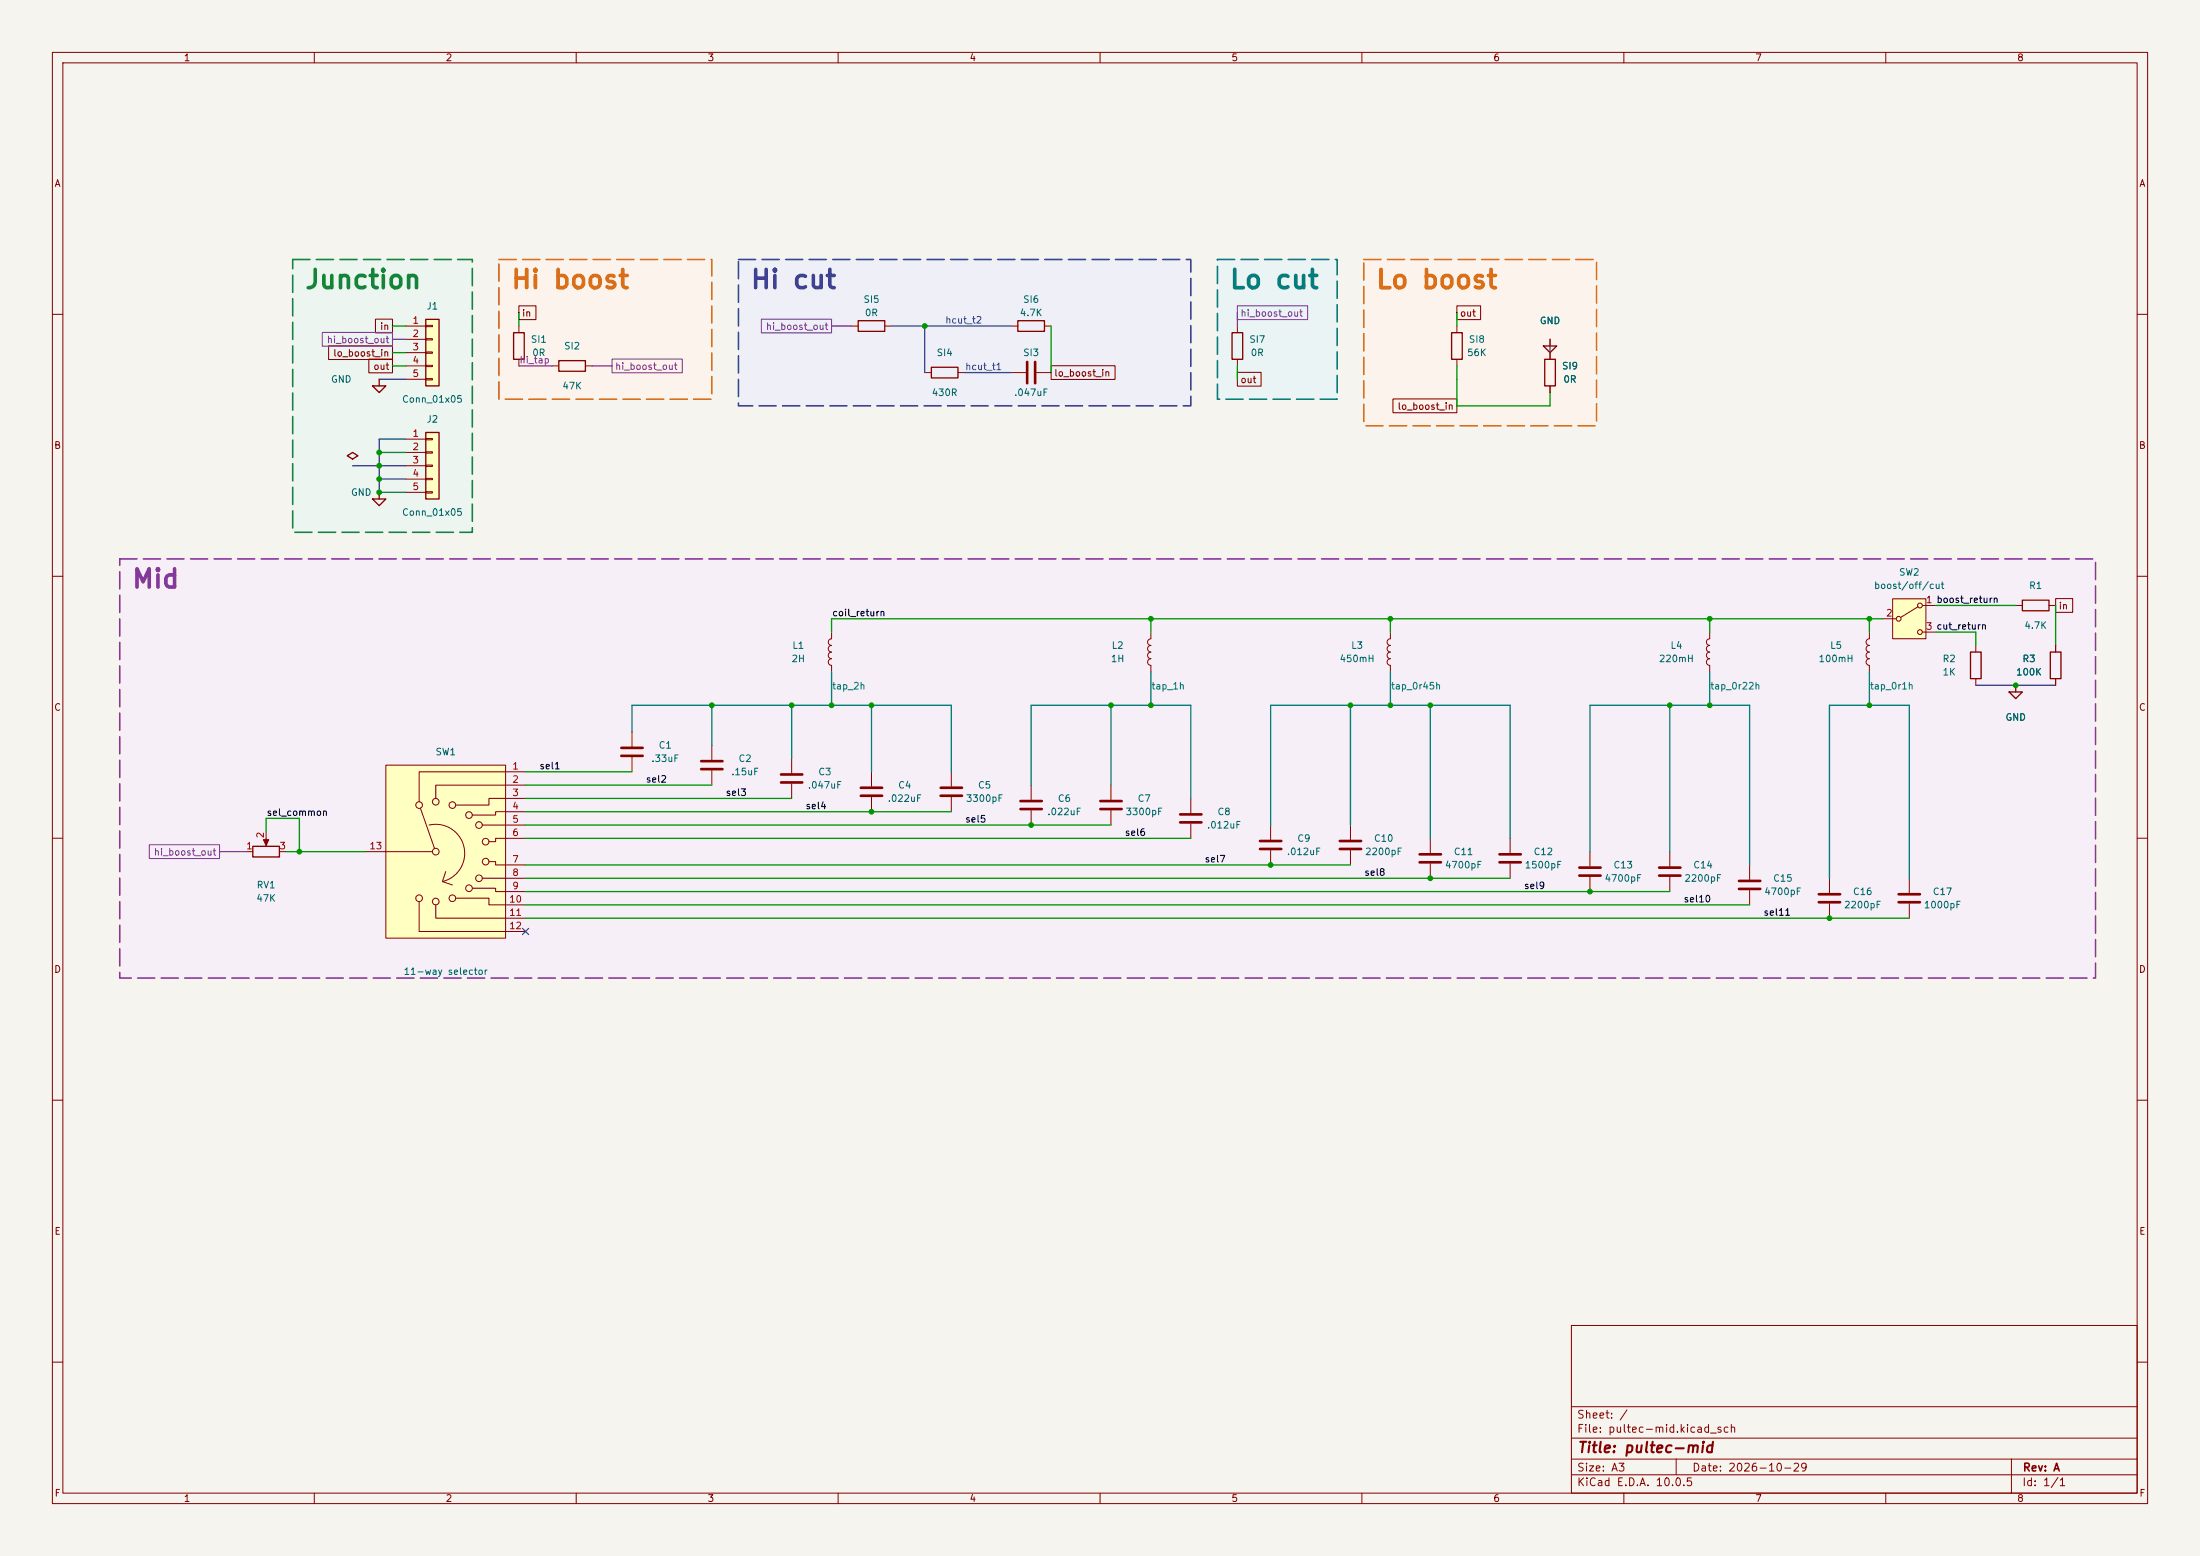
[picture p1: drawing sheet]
<svg xmlns="http://www.w3.org/2000/svg" width="420mm" height="297mm" viewBox="0 0 420 297" stroke-linecap="round" stroke-linejoin="round" font-family="sans-serif">
<path d="M0 0h420v297h-420z" fill="#f5f4ef" stroke="#f5f4ef" stroke-width=".19"/>
<g fill="none" stroke="#840000" stroke-width=".19">
<path d="M10 10h400v277h-400zM12 12h396v273h-396zM60 10v2M110 10v2M160 10v2M210 10v2M260 10v2M310 10v2M360 10v2M10 60h2M408 60h2M10 110h2"/>
<path d="M408 110h2M10 160h2M408 160h2M10 210h2M408 210h2M300 253h108v32h-108zM10 260h2M300 278.5h108M300 274.5h108M300 268.5h108M320 278.5v3M384 278.5v6.5"/>
<path d="M408 260h2M60 285v2M110 285v2M160 285v2M210 285v2M260 285v2M300 281.5h108M310 285v2M360 285v2"/>
</g>
<path d="M55.9 49.5h34.3v52.1h-34.3z" fill="#ecf5ef"/>
<path d="M95.2 49.5h40.7v26.7h-40.7z" fill="#fcf3ec"/>
<path d="M141 49.5h86.3v28h-86.3z" fill="#efeff8"/>
<path d="M22.9 106.7h377.1v80h-377.1z" fill="#f6eff7"/>
<path d="M260.3 49.5h44.5v31.8h-44.5z" fill="#fcf3ec"/>
<path d="M232.4 49.5h22.9v26.7h-22.9z" fill="#ebf4f5"/>
<path d="M164.3 150.4h4.1M164.3 151.9h4.1" fill="none" stroke="#840000" stroke-width=".51"/>
<path d="M166.4 147.3v2.8M166.4 152.1v2.8" fill="none" stroke="#840000" stroke-width=".19"/>
<path d="M81.3 61h2.5v12.7h-2.5z" fill="#ffffc2"/>
<path d="M81.3 61h2.5v12.7h-2.5z" fill="none" stroke="#840000" stroke-width=".25"/>
<path d="M77.5 62.2h3.8M77.5 64.8h3.8M77.5 67.3h3.8M77.5 69.9h3.8M77.5 72.4h3.8M81.3 62.1h1.2v.3h-1.2zM81.3 64.6h1.2v.3h-1.2zM81.3 67.2h1.2v.2h-1.2zM81.3 69.7h1.2v.3h-1.2zM81.3 72.3h1.2v.2h-1.2z" fill="none" stroke="#840000" stroke-width=".19"/>
<path d="M81.3 82.6h2.5v12.7h-2.5z" fill="#ffffc2"/>
<path d="M71.1 73.7h2.6l-1.3 1.2zM72.4 72.4v1.3M106.7 68.8h5.1v2.1h-5.1zM66.3 87l1-.6 1 .6-1 .6zM71.1 95.3h2.6l-1.3 1.2zM72.4 94v1.3M81.3 82.6h2.5v12.7h-2.5z" fill="none" stroke="#840000" stroke-width=".25"/>
<g fill="none" stroke="#840000" stroke-width=".19">
<path d="M105.4 69.9h1.3M111.8 69.9h1.2M77.5 83.8h3.8M77.5 86.4h3.8M77.5 88.9h3.8M77.5 91.4h3.8M77.5 94h3.8M81.3 83.7h1.2v.2h-1.2zM81.3 86.2h1.2v.3h-1.2zM81.3 88.8h1.2v.2h-1.2zM81.3 91.3h1.2v.3h-1.2zM81.3 93.9h1.2v.2h-1.2z"/>
<path d="M334 165.1v2.8M334 169.9v2.8"/>
</g>
<path d="M332 168.1h4M332 169.7h4" fill="none" stroke="#840000" stroke-width=".51"/>
<path d="M361.3 114.3h6.4v7.6h-6.4z" fill="#ffffc2"/>
<g fill="none" stroke="#840000" stroke-width=".19">
<path d="M359.4 118.1h2.5M361.3 114.3h6.4v7.6h-6.4zM366.1 115.8l-3.3 2.1M367 115.6h2.6M367 120.7h2.6"/>
<circle cx="362.5" cy="118.1" r=".46"/>
<circle cx="366.5" cy="115.6" r=".46"/>
<circle cx="366.5" cy="120.7" r=".46"/>
</g>
<path d="M73.7 146.1h22.8v33h-22.8z" fill="#ffffc2"/>
<g fill="none" stroke="#840000" stroke-width=".19">
<path d="M99.1 62.2v1.3M99.1 68.6v1.3M162.6 62.2h1.2M168.9 62.2h1.3M176.5 71.1h1.3M182.9 71.1h1.2M193 71.1h2.8M193 62.2h1.3M197.9 71.1h2.8M199.4 62.2h1.3M236.2 62.2v1.3M236.2 68.6v1.3"/>
<path d="M278.1 62.2v1.3M278.1 68.6v1.3M295.9 67.3v1.3M295.9 73.7v1.2M384.8 115.6h1.3M391.2 115.6h1.2M120.6 139.7v2.8M158.7 125.7a.63 .63 0 0 0-.6 .7 .63 .63 0 0 0 .6 .6v1.3M158.7 120.7v1.2a.64 .64 0 0 0-.6 .7 .64 .64 0 0 0 .6 .6 .64 .64 0 0 0-.6 .6 .64 .64 0 0 0 .6 .7 .63 .63 0 0 0-.6 .6 .63 .63 0 0 0 .6 .6M219.7 125.7a.63 .63 0 0 0-.6 .7 .63 .63 0 0 0 .6 .6v1.3M219.7 120.7v1.2a.64 .64 0 0 0-.6 .7 .64 .64 0 0 0 .6 .6 .64 .64 0 0 0-.6 .6 .64 .64 0 0 0 .6 .7 .63 .63 0 0 0-.6 .6 .63 .63 0 0 0 .6 .6M265.4 125.7a.63 .63 0 0 0-.6 .7 .63 .63 0 0 0 .6 .6v1.3"/>
<path d="M265.4 120.7v1.2a.64 .64 0 0 0-.6 .7 .64 .64 0 0 0 .6 .6 .64 .64 0 0 0-.6 .6 .64 .64 0 0 0 .6 .7 .63 .63 0 0 0-.6 .6 .63 .63 0 0 0 .6 .6M326.4 125.7a.63 .63 0 0 0-.6 .7 .63 .63 0 0 0 .6 .6v1.3M326.4 120.7v1.2a.64 .64 0 0 0-.6 .7 .64 .64 0 0 0 .6 .6 .64 .64 0 0 0-.6 .6 .64 .64 0 0 0 .6 .7 .63 .63 0 0 0-.6 .6 .63 .63 0 0 0 .6 .6M356.9 125.7a.63 .63 0 0 0-.7 .7 .63 .63 0 0 0 .7 .6v1.3M356.9 120.7v1.2a.64 .64 0 0 0-.7 .7 .64 .64 0 0 0 .7 .6 .64 .64 0 0 0-.7 .6 .64 .64 0 0 0 .7 .7 .63 .63 0 0 0-.7 .6 .63 .63 0 0 0 .7 .6M377.2 123.2v1.3M377.2 129.5v1.3M392.4 123.2v1.3M392.4 129.5v1.3M50.8 158.8v2.2M73.7 146.1h22.8v33h-22.8zM80.3 154.3l2.7 7.7"/>
<path d="M81.9 157.5a5.5 5.5 0 0 1 6.7 4.1 5.5 5.5 0 0 1-4.1 6.7M92.1 157.5h8.2M100.3 147.3h-20.3v5.7M100.3 149.9h-17.1v2.5M100.3 152.4h-7v1.3h-6.3M100.3 154.9h-5.7v.7h-4.4M120.6 144.5v2.8M135.9 142.2v2.8M135.9 147.1v2.8M151.1 144.8v2.8M151.1 149.6v2.8M181.6 147.3v2.8"/>
<path d="M181.6 152.1v2.8M196.8 149.9v2.8M196.8 154.7v2.8M212.1 149.9v2.8M212.1 154.7v2.8M227.3 152.4v2.8M227.3 157.2v2.8M242.6 157.5v2.8M257.8 157.5v2.8M47 162.6h1.3M53.3 162.6h1.3M69.8 162.6h12.7"/>
<path d="M80 172.1v5.7h20.3M83.2 172.7v2.6h17.1M84.5 168.3l1.9 .6M85.1 166.4l-.6 1.9M87 171.5h6.3v1.2h7M90.2 169.5h4.4v.7h5.7M92.1 167.6h8.2M93.3 164.5h1.3v.6h5.7M100.3 160h-5.7v.7h-1.3M242.6 162.3v2.8M257.8 162.3v2.8M273 160v2.8"/>
<path d="M273 164.8v2.8M288.3 160v2.8M288.3 164.8v2.8M303.5 162.6v2.8M303.5 167.4v2.8M318.8 162.6v2.8M318.8 167.4v2.8M349.2 167.6v2.8M349.2 172.5v2.8M364.5 167.6v2.8M364.5 172.5v2.8"/>
<circle cx="80" cy="153.7" r=".63"/>
<circle cx="83.2" cy="153" r=".63"/>
<circle cx="86.4" cy="153.7" r=".63"/>
<circle cx="89.5" cy="155.6" r=".63"/>
<circle cx="91.4" cy="157.5" r=".63"/>
<circle cx="80" cy="171.4" r=".63"/>
<circle cx="83.2" cy="162.6" r=".63"/>
<circle cx="83.2" cy="172.1" r=".63"/>
<circle cx="86.4" cy="171.4" r=".63"/>
<circle cx="89.5" cy="169.5" r=".63"/>
<circle cx="91.4" cy="167.6" r=".63"/>
<circle cx="92.7" cy="164.5" r=".63"/>
<circle cx="92.7" cy="160.7" r=".63"/>
</g>
<g fill="none" stroke="#840000" stroke-width=".25">
<path d="M98 63.5h2.1v5.1h-2.1zM163.8 61.2h5.1v2h-5.1zM177.8 70.1h5.1v2h-5.1zM194.3 61.2h5.1v2h-5.1zM235.2 63.5h2v5.1h-2zM277.1 63.5h2v5.1h-2zM294.6 66h2.6l-1.3 1.3zM294.9 68.6h2v5.1h-2zM295.9 64.8v1.2M386.1 114.6h5.1v2h-5.1zM376.2 124.5h2v5h-2zM383.5 132.1h2.6l-1.3 1.3z"/>
<path d="M384.8 130.8v1.3M391.4 124.5h2v5h-2zM48.3 161.5h5v2.1h-5z"/>
</g>
<g fill="none" stroke="#840000" stroke-width=".51">
<path d="M196.1 69.1v4.1M197.6 69.1v4.1M118.6 142.7h4.1M118.6 144.3h4.1M133.9 145.3h4M133.9 146.8h4M149.1 147.8h4.1M149.1 149.4h4.1M179.6 150.4h4M179.6 151.9h4M194.8 152.9h4.1M194.8 154.4h4.1"/>
<path d="M210.1 152.9h4M210.1 154.4h4M225.3 155.4h4.1M225.3 157h4.1M240.5 160.5h4.1M240.5 162.1h4.1M255.8 160.5h4M255.8 162.1h4M271 163.1h4.1M271 164.6h4.1M286.3 163.1h4M286.3 164.6h4"/>
<path d="M301.5 165.6h4.1M301.5 167.1h4.1M316.7 165.6h4.1M316.7 167.1h4.1M347.2 170.7h4.1M347.2 172.2h4.1M362.5 170.7h4M362.5 172.2h4"/>
</g>
<path d="M50.3 160.3h1l-.5 1.1z" fill="#840000" stroke="#840000" stroke-width=".19"/>
<path d="M236.2 58.4h13.4v2.6h-13.4zM61.5 63.5h13.4v2.6h-13.4zM116.8 68.5h13.5v2.7h-13.5zM145.3 60.9h13.4v2.6h-13.4zM28.5 161.2h13.4v2.7h-13.4z" fill="none" stroke="#8232aa" stroke-width=".2"/>
<path d="M99.1 58.4h3.2v2.6h-3.2zM278.1 58.4h4.6v2.6h-4.6zM62.7 66h12.2v2.6h-12.2zM70.4 68.5h4.5v2.7h-4.5zM71.7 60.9h3.2v2.6h-3.2zM200.7 69.8h12.2v2.6h-12.2zM236.2 71.1h4.5v2.6h-4.5zM265.9 76.2h12.2v2.6h-12.2zM392.4 114.3h3.3v2.6h-3.3z" fill="none" stroke="#840000" stroke-width=".2"/>
<path d="M72.4 72.4h5.1M295.9 64.8v2.5M67.3 88.9h10.2M72.4 86.4h5.1M72.4 91.4h5.1M77.5 83.8h-5.1v10.2h5.1M377.2 130.8h15.2" fill="none" stroke="#464646" stroke-width=".25"/>
<path d="M236.2 59.7v2.5M74.9 64.8h2.6M99.1 69.9h6.3M113 69.9h3.8M158.7 62.2h3.9M41.9 162.6h5.1" fill="none" stroke="#8232aa" stroke-width=".25"/>
<g fill="none" stroke="#009600" stroke-width=".25">
<path d="M99.1 59.7v2.5M278.1 59.7v2.5M74.9 62.2h2.6M74.9 67.3h2.6M74.9 69.9h2.6M200.7 62.2v8.9M236.2 69.9v2.5M278.1 69.9v7.6h17.8v-2.6M219.7 118.1v2.6M265.4 118.1v2.6M326.4 118.1v2.6M356.9 118.1v2.6"/>
<path d="M359.4 118.1h-200.7v2.6M369.6 115.6h15.2M392.4 115.6v7.6M369.6 120.7h7.6v2.5M50.8 158.8v-2.6h6.3v6.4M100.3 147.3h20.3M100.3 149.9h35.6M100.3 152.4h50.8M100.3 154.9h81.3M100.3 157.5h111.8M54.6 162.6h15.2M100.3 160h127"/>
<path d="M100.3 165.1h157.5M100.3 175.3h264.2M100.3 167.6h188M100.3 170.2h218.5M100.3 172.7h233.7"/>
</g>
<g fill="none" stroke="#008278" stroke-width=".25">
<path d="M120.6 139.7v-5.1h61v12.7M135.9 134.6v7.6M151.1 134.6v10.2M158.7 128.3v6.3M166.4 134.6v12.7M212.1 134.6v15.3M219.7 128.3v6.3M257.8 134.6v22.9M265.4 128.3v6.3M273 134.6v25.4M318.8 134.6v28M326.4 128.3v6.3"/>
<path d="M356.9 128.3v6.3M196.8 149.9v-15.3h30.5v17.8M242.6 157.5v-22.9h45.7v25.4M303.5 162.6v-28h30.5v30.5M349.2 167.6v-33h15.3v33"/>
</g>
<path d="M170.2 62.2h22.8M176.5 62.2v8.9M184.1 71.1h8.9" fill="none" stroke="#1e5ac8" stroke-width=".25"/>
<path d="M99.7 177.2l1.2 1.2M100.9 177.2l-1.2 1.2" fill="none" stroke="#000084" stroke-width=".19"/>
<path d="M55.9 49.5h34.3v52.1h-34.3z" fill="none" stroke="#14823c" stroke-width=".3" stroke-dasharray="3.3 1.2"/>
<path d="M95.2 49.5h40.7v26.7h-40.7zM260.3 49.5h44.5v31.8h-44.5z" fill="none" stroke="#dc6e14" stroke-width=".3" stroke-dasharray="3.3 1.2"/>
<path d="M141 49.5h86.3v28h-86.3z" fill="none" stroke="#3c3caa" stroke-width=".3" stroke-dasharray="3.3 1.2"/>
<path d="M22.9 106.7h377.1v80h-377.1z" fill="none" stroke="#8c32a0" stroke-width=".3" stroke-dasharray="3.3 1.2"/>
<path d="M232.4 49.5h22.9v26.7h-22.9z" fill="none" stroke="#007882" stroke-width=".3" stroke-dasharray="3.3 1.2"/>
<g fill="#009600" stroke="#009600" stroke-width=".19">
<circle cx="176.5" cy="62.2" r=".46"/>
<circle cx="242.6" cy="165.1" r=".46"/>
<circle cx="196.8" cy="157.5" r=".46"/>
<circle cx="166.4" cy="154.9" r=".46"/>
<circle cx="384.8" cy="130.8" r=".46"/>
<circle cx="349.2" cy="175.3" r=".46"/>
<circle cx="356.9" cy="134.6" r=".46"/>
<circle cx="326.4" cy="134.6" r=".46"/>
<circle cx="326.4" cy="118.1" r=".46"/>
<circle cx="356.9" cy="118.1" r=".46"/>
<circle cx="273" cy="167.6" r=".46"/>
<circle cx="303.5" cy="170.2" r=".46"/>
<circle cx="273" cy="134.6" r=".46"/>
<circle cx="265.4" cy="118.1" r=".46"/>
<circle cx="257.8" cy="134.6" r=".46"/>
<circle cx="265.4" cy="134.6" r=".46"/>
<circle cx="57.1" cy="162.6" r=".46"/>
<circle cx="135.9" cy="134.6" r=".46"/>
<circle cx="151.1" cy="134.6" r=".46"/>
<circle cx="158.7" cy="134.6" r=".46"/>
<circle cx="166.4" cy="134.6" r=".46"/>
<circle cx="212.1" cy="134.6" r=".46"/>
<circle cx="219.7" cy="118.1" r=".46"/>
<circle cx="219.7" cy="134.6" r=".46"/>
<circle cx="318.8" cy="134.6" r=".46"/>
<circle cx="72.4" cy="94" r=".46"/>
<circle cx="72.4" cy="91.4" r=".46"/>
<circle cx="72.4" cy="88.9" r=".46"/>
<circle cx="72.4" cy="86.4" r=".46"/>
</g>
<text font-size="3.5" fill="#14823c" x="58" y="56">Junction</text>
<g font-size="3.5" fill="#dc6e14">
<text x="97.4" y="56">Hi boost</text>
<text x="262.5" y="56">Lo boost</text>
</g>
<text font-size="3.5" fill="#3c3caa" x="143.1" y="56">Hi cut</text>
<text font-size="3.5" fill="#007882" x="234.5" y="56">Lo cut</text>
<text font-size="3.5" fill="#8c32a0" x="25" y="113.1">Mid</text>
<text font-size="2" fill="#840000" x="301" y="277.8">Title: pultec-mid</text>
<g font-size="1.5" fill="#840000">
<text x="300.9" y="273.8">File: pultec-mid.kicad_sch</text>
<text x="300.9" y="271.1">Sheet: /</text>
<text x="300.9" y="281.2">Size: A3</text>
<text x="322.9" y="281.2">Date: 2026-10-29</text>
<text x="386" y="281.2">Rev: A</text>
<text x="300.9" y="284">KiCad E.D.A. 10.0.5</text>
<text x="385.9" y="284">Id: 1/1</text>
</g>
<g font-size="1.3" fill="#840000">
<text x="35" y="12">1</text>
<text x="85" y="12">2</text>
<text x="135" y="12">3</text>
<text x="185" y="12">4</text>
<text x="235" y="12">5</text>
<text x="285" y="12">6</text>
<text x="335" y="12">7</text>
<text x="385" y="12">8</text>
<text x="10.3" y="36">A</text>
<text x="408.3" y="36">A</text>
<text x="72.4" y="63.3">in</text>
<text x="99.5" y="60.7">in</text>
<text x="278.6" y="60.7">out</text>
<text x="63.5" y="68.4">lo_boost_in</text>
<text x="71.2" y="70.9">out</text>
<text x="201.1" y="72.2">lo_boost_in</text>
<text x="236.7" y="73.4">out</text>
<text x="266.7" y="78.5">lo_boost_in</text>
<text x="10.2" y="86">B</text>
<text x="408.2" y="86">B</text>
<text x="392.9" y="116.6">in</text>
<text x="10.2" y="136">C</text>
<text x="408.2" y="136">C</text>
<text x="10.2" y="186">D</text>
<text x="408.2" y="186">D</text>
<text x="10.3" y="236">E</text>
<text x="408.3" y="236">E</text>
<text x="10.3" y="286">F</text>
<text x="35" y="287">1</text>
<text x="85" y="287">2</text>
<text x="135" y="287">3</text>
<text x="185" y="287">4</text>
<text x="235" y="287">5</text>
<text x="285" y="287">6</text>
<text x="335" y="287">7</text>
<text x="385" y="287">8</text>
<text x="408.3" y="286">F</text>
</g>
<g font-size="1.3" fill="#006464">
<text x="81.3" y="59.4">J1</text>
<text x="164.7" y="58.1">SI5</text>
<text x="195.2" y="58.1">SI6</text>
<text x="101.2" y="65.7">SI1</text>
<text x="165" y="60.7">0R</text>
<text x="194.6" y="60.7">4.7K</text>
<text x="238.4" y="65.7">SI7</text>
<text x="280.3" y="65.7">SI8</text>
<text x="293.8" y="62.2">GND</text>
<text x="101.5" y="68.3">0R</text>
<text x="107.6" y="67">SI2</text>
<text x="178.7" y="68.3">SI4</text>
<text x="195.2" y="68.3">SI3</text>
<text x="238.7" y="68.3">0R</text>
<text x="280" y="68.3">56K</text>
<text x="298.1" y="70.8">SI9</text>
<text x="63.1" y="73.4">GND</text>
<text x="76.6" y="77.2">Conn_01x05</text>
<text x="107.2" y="74.6">47K</text>
<text x="177.8" y="75.9">430R</text>
<text x="193.5" y="75.9">.047uF</text>
<text x="298.4" y="73.4">0R</text>
<text x="81.3" y="81">J2</text>
<text x="66.9" y="94.9">GND</text>
<text x="76.6" y="98.8">Conn_01x05</text>
<text x="357.7" y="112.7">boost/off/cut</text>
<text x="362.4" y="110.2">SW2</text>
<text x="387.3" y="112.7">R1</text>
<text x="151.2" y="124.2">L1</text>
<text x="212.1" y="124.2">L2</text>
<text x="257.8" y="124.2">L3</text>
<text x="318.8" y="124.2">L4</text>
<text x="349.3" y="124.2">L5</text>
<text x="386.3" y="120.3">4.7K</text>
<text x="151" y="126.7">2H</text>
<text x="212" y="126.7">1H</text>
<text x="255.6" y="126.7">450mH</text>
<text x="316.6" y="126.7">220mH</text>
<text x="347.1" y="126.7">100mH</text>
<text x="370.7" y="126.7">R2</text>
<text x="370.7" y="129.2">1K</text>
<text x="384.8" y="129.2">100K</text>
<text x="386" y="126.7">R3</text>
<text x="382.7" y="137.9">GND</text>
<text x="125.6" y="143.2">C1</text>
<text x="83" y="144.5">SW1</text>
<text x="124.2" y="145.7">.33uF</text>
<text x="139.5" y="148.3">.15uF</text>
<text x="140.9" y="145.7">C2</text>
<text x="156.1" y="148.3">C3</text>
<text x="154.1" y="150.8">.047uF</text>
<text x="169.4" y="153.4">.022uF</text>
<text x="171.4" y="150.8">C4</text>
<text x="184.3" y="153.4">3300pF</text>
<text x="186.6" y="150.8">C5</text>
<text x="199.8" y="155.9">.022uF</text>
<text x="201.8" y="153.4">C6</text>
<text x="214.8" y="155.9">3300pF</text>
<text x="217.1" y="153.4">C7</text>
<text x="232.3" y="155.9">C8</text>
<text x="230.3" y="158.4">.012uF</text>
<text x="247.6" y="161">C9</text>
<text x="262.2" y="161">C10</text>
<text x="245.6" y="163.5">.012uF</text>
<text x="260.5" y="163.5">2200pF</text>
<text x="275.7" y="166.1">4700pF</text>
<text x="277.4" y="163.5">C11</text>
<text x="291" y="166.1">1500pF</text>
<text x="292.7" y="163.5">C12</text>
<text x="307.9" y="166.1">C13</text>
<text x="323.1" y="166.1">C14</text>
<text x="48.8" y="172.4">47K</text>
<text x="48.9" y="169.9">RV1</text>
<text x="306.2" y="168.6">4700pF</text>
<text x="321.5" y="168.6">2200pF</text>
<text x="336.7" y="171.1">4700pF</text>
<text x="338.4" y="168.6">C15</text>
<text x="351.9" y="173.7">2200pF</text>
<text x="353.6" y="171.1">C16</text>
<text x="367.2" y="173.7">1000pF</text>
<text x="368.9" y="171.1">C17</text>
<text x="76.9" y="186.4">11-way selector</text>
</g>
<g font-size="1.3" fill="#8232aa">
<text x="62.3" y="65.8">hi_boost_out</text>
<text x="146.1" y="63.3">hi_boost_out</text>
<text x="236.7" y="60.7">hi_boost_out</text>
<text x="99.1" y="69.7">hi_tap</text>
<text x="117.3" y="70.9">hi_boost_out</text>
<text x="29.3" y="163.6">hi_boost_out</text>
</g>
<g font-size="1.3" fill="#a90000">
<text x="78.6" y="62.1">1</text>
<text x="78.6" y="64.6">2</text>
<text x="78.6" y="67.2">3</text>
<text x="78.6" y="69.7">4</text>
<text x="78.6" y="72.3">5</text>
<text x="78.6" y="83.7">1</text>
<text x="78.6" y="86.2">2</text>
<text x="78.6" y="88.8">3</text>
<text x="78.6" y="91.3">4</text>
<text x="78.6" y="93.8">5</text>
<text x="359.9" y="118">2</text>
<text x="367.6" y="115.4">1 boost_return</text>
<text x="367.6" y="120.5">3 cut_return</text>
<text x="97.7" y="147.2">1</text>
<text x="97.7" y="149.7">2</text>
<text x="97.7" y="152.3">3</text>
<text x="97.7" y="154.8">4</text>
<text x="50.7" y="160.1" transform="rotate(-90 50.7 160.1)">2</text>
<text x="97.7" y="157.3">5</text>
<text x="97.7" y="159.9">6</text>
<text x="46.9" y="162.4">1</text>
<text x="53.2" y="162.4">3</text>
<text x="70.4" y="162.4">13</text>
<text x="97.7" y="165">7</text>
<text x="97.7" y="167.5">8</text>
<text x="97.1" y="172.6">10</text>
<text x="97.7" y="170">9</text>
<text x="97.1" y="175.1">11</text>
<text x="97.1" y="177.7">12</text>
</g>
<g font-size="1.3" fill="#1e5ac8">
<text x="180.3" y="62.1">hcut_t2</text>
<text x="184.2" y="70.9">hcut_t1</text>
</g>
<g font-size="1.3" fill="#0f0f0f">
<text x="158.8" y="117.9">coil_return</text>
<text x="102.9" y="147.1">sel1</text>
<text x="123.2" y="149.7">sel2</text>
<text x="138.4" y="152.2">sel3</text>
<text x="153.7" y="154.8">sel4</text>
<text x="50.8" y="156">sel_common</text>
<text x="184.2" y="157.3">sel5</text>
<text x="214.6" y="159.8">sel6</text>
<text x="229.9" y="164.9">sel7</text>
<text x="260.4" y="167.5">sel8</text>
<text x="290.8" y="170">sel9</text>
<text x="321.3" y="172.5">sel10</text>
<text x="336.6" y="175.1">sel11</text>
</g>
<g font-size="1.3" fill="#008278">
<text x="158.8" y="131.9">tap_2h</text>
<text x="219.7" y="131.9">tap_1h</text>
<text x="265.4" y="131.9">tap_0r45h</text>
<text x="326.4" y="131.9">tap_0r22h</text>
<text x="356.9" y="131.9">tap_0r1h</text>
</g>
</svg>
